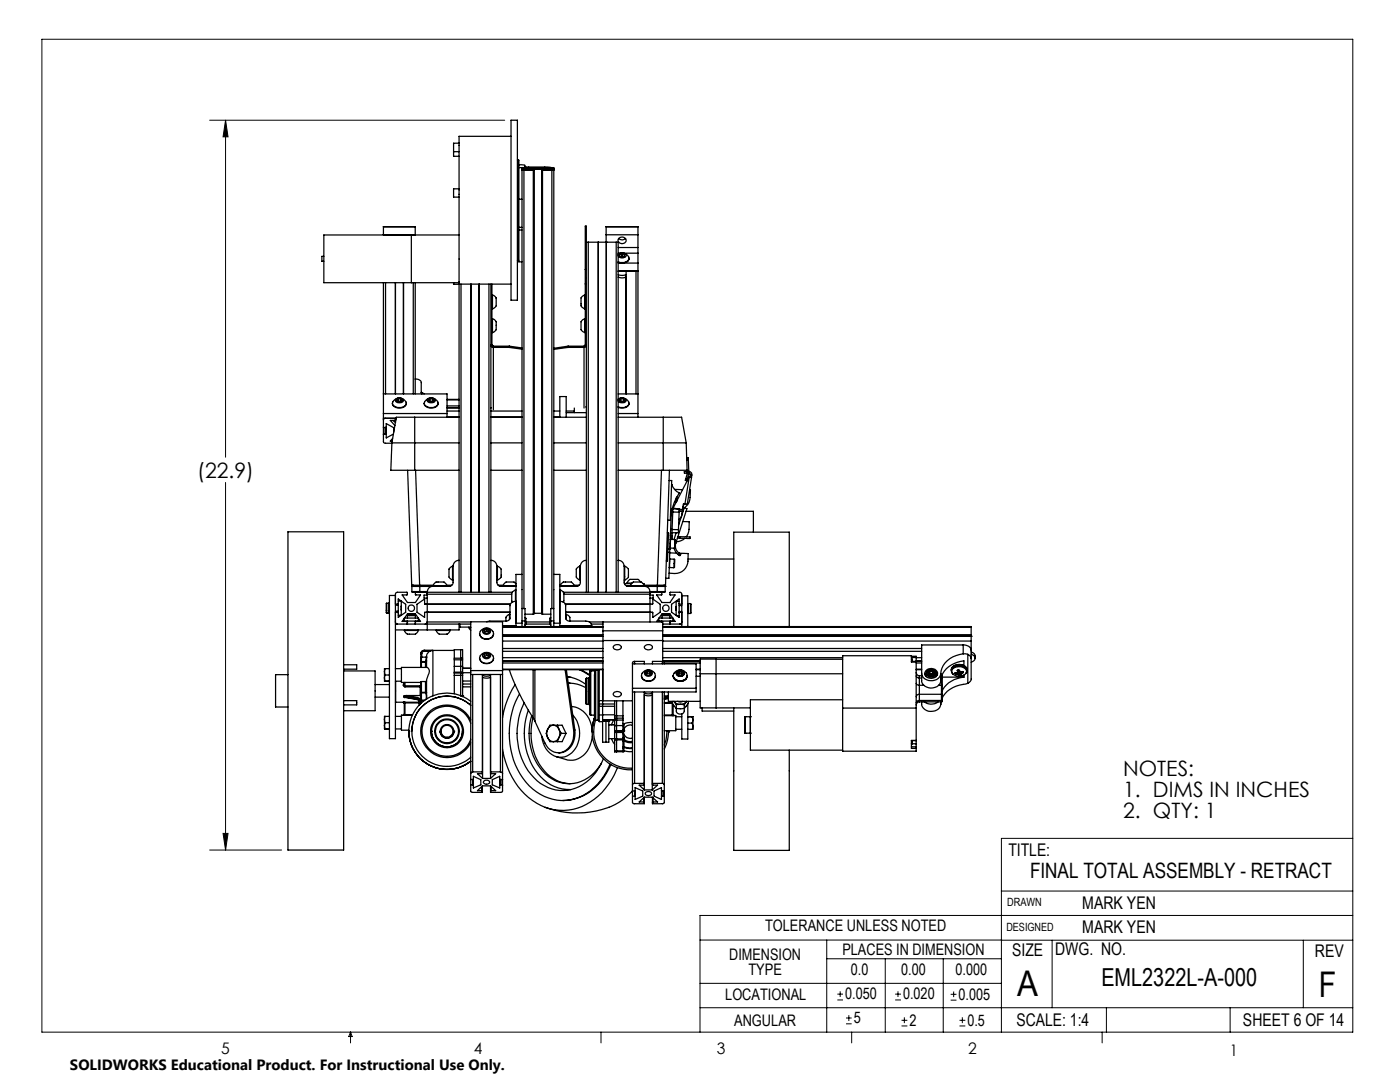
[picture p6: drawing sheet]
<svg xmlns="http://www.w3.org/2000/svg" width="279mm" height="216mm" viewBox="0 0 279 216" stroke-linecap="round" stroke-linejoin="round" font-family="sans-serif">
<g fill="none" stroke="#000" stroke-width=".2">
<path d="M8.4 7.8h261.6v198.2h-261.6zM41.8 24h58.9M45 24l.5 3.3h-1zM45 24v67.2M45 96.3v73.3M41.8 169.6h14.4M44.5 166.3h1l-.5 3.3zM199.8 177.8h70.2M270 167.3h-70.2v38.7M139.7 187.6h60.2M139.7 196.2h60.1M165 187.6v18.4"/>
<path d="M165 191.3h34.8M167.1 199.5h1.1M167.1 198.4h1.1M167.7 197.8v1.1M176.7 191.3v14.7M178.6 199.5h1.2M178.6 198.4h1.2M179.2 197.8v1.1M188.2 191.3v14.7M189.7 199.6h1.2M189.7 198.4h1.2M190.3 197.8v1.2"/>
<path d="M199.8 187.6h70.2M210 187.6v13.5M260.1 187.6v13.5M270 182.7h-130.3v23.3M70 206v2.1M70 206l.3 .8h-.7zM119.9 206v2.1M139.7 201.1h130.3M168.8 204.3h1.2M168.8 203.1h1.2M169.4 202.6v1.1M170 206v2.1"/>
<path d="M179.9 204.7h1.2M179.9 203.6h1.2M180.5 203v1.2M191.5 204.7h1.2M191.5 203.6h1.2M192.1 203v1.2M220 206v2.1M220.8 201.1v4.9M245.5 201.1v4.9"/>
</g>
<path d="M44.5 166.3h1l-.5 3.3zM45 24l.5 3.3h-1z" fill="#000"/>
<g fill="none" stroke="#000" stroke-width=".25">
<path d="M90.5 30.3v.9h1.1M90.5 30.3h1.1M91.6 28.6v27.8M91.6 37.7h-1.1v1.6h1.1M91.6 28.6h-1.1v1.7M102 24h1.3v35.9h-1.3zM102 27.2h-10.4v1.4M103.3 31.9l.2 .1M103.5 32v.9M103.5 32v20M103.5 39.8v12.4h.7M103.5 33.4h7v91.6"/>
<path d="M103.5 32.9h.5a.58 .58 0 0 1 .8 .4l5.1 .1M103.5 32.9v6.9M103.5 39.8h.7M104.2 33.9l.4 .1M104.2 33.8h.4M104.2 33.6h.4M104.6 33.4h-.4v91.6M104.6 34h1.8M104.6 34v87.4M104.6 33.8h.1M104.6 33.6h.1M104.6 33.6v.2"/>
<path d="M104.7 33.5l1.5 .1v.2l-1.5 .1zM106.4 34h.1M106.4 33.5h.1M106.4 33.5v.1M106.4 34v88.6M106.4 33.5h-.9l1 .1M106.5 33.8v88.8h-.1M106.5 33.8l-1 .1h1M106.5 33.4v.2M106.5 33.8h1.6M106.7 33.7h1.3zM106.8 33.6l.6-.1 .5 .1"/>
<path d="M106.9 33.6l.5-.1 .4 .1M108.1 33.8l1.1 .1h-1v88.7h.1M108.1 33.8v88.6M108.2 34h.1M108.2 33.5h.1M108.2 33.4v.2M108.3 33.5v.1M108.3 34v88.6M108.3 34h1.8M108.3 33.5h.9l-2.7 .1M108.5 33.6l1.5-.1v.4l-1.5-.1zM109.9 33.4h.1"/>
<path d="M110 33.6h.1M110.1 33.8h-.1M110.1 33.8h.4M110.1 33.6h.4M110.1 33.6v.2M110.1 34v87.4M110.5 33.9l-.4 .1M64.6 51.2h-.4v.9h.4M76.5 56.4v31.8l.3 .2h1.4M76.5 45.3v1.5M76.5 45.3h6.4M76.5 46.8v.1"/>
<path d="M76.5 46.8h6.4M76.9 56.4v22.2M78.9 56.4v22.2M80.5 56.4v22.2M82.1 46.9v9.5M82.5 56.4v22.2M82.9 45.3v1.5M82.9 46.8v.1M82.9 56.4v22.2M90.5 56.4v.3h1.1M91.6 56.4v.3M91.6 46.9h-27v9.5h27"/>
<path d="M91.6 56.7h10.4M91.6 56.7v61.5M92 56.7v61.5M94 56.7v61.5M95.6 56.7v61.5M97.6 56.7v61.5M98 56.7v61.5M98.2 58.8h.1M98.2 56.7v12.1M98.3 58.8l.3 .2a.95 .95 0 0 1 .4 1.2 1.07 1.07 0 0 1-.7 1.4M98.3 58.8v2.8M103.3 52h.2"/>
<path d="M103.5 52h.1M103.5 45.4h.7M103.5 45.9h.7M116.7 58.8l-.3 .2a.86 .86 0 0 0-.4 1.1 1.03 1.03 0 0 0 .3 1.3l.4 .2M116.7 58.8v2.8M116.7 58.8h.1M116.8 56.7h.2M116.8 53.8h.2M117 48.3h.4M117.4 48.3h5.6M117.4 48.3v69.9M119.4 48.3v69.9"/>
<path d="M121 45.3v1.5M121 45.3h6.3M121 46.8v71.4M121 46.8h6.3M121 48.3h.1M123 48.3h.4v69.9M123 48.3v69.9M123.4 50.7a1.31 1.31 0 0 1 1.4-.1 1.31 1.31 0 0 1 .7 1.2 1.67 1.67 0 0 1-2.1 .4M123.4 54.8l.7 .2 .9-.2M123.4 50.9a.89 .89 0 0 1 .8-.4 .89 .89 0 0 1 .8 .5 .96 .96 0 0 1-1.6 0M123.4 54.1h3.9M123.4 52.5h3.9"/>
<path d="M123.4 50.5h.5M123.4 49.4h3.9M123.5 47.6l.7 .3 .6-.3M123.5 47.5a.74 .74 0 0 1 1.1-.1 .74 .74 0 0 1 .1 1.1 .74 .74 0 0 1-1 0 .74 .74 0 0 1-.2-1zM123.6 50.8l.5-.2 .5 .2v.4l-.5 .1-.5-.1zM124.1 51l.4 .2M124.1 51l-.3 .2M124.1 50.6v.4M124.5 50.5h2.8M125 55.3l-.9 .2-.7-.2M125 54.1v24.5M125.6 51.5a1.51 1.51 0 0 1-2.2 .8"/>
<path d="M126.9 54.1v24.5M127.3 52.5v1.6M127.3 45.3v1.5M127.3 49.4v1.1M127.3 46.8v2.6M127.3 50.5v2M127.3 54.1v29.2M76.5 78.6h12.7v4.7M78.6 79.9a1.37 1.37 0 0 1 1.5-.5 1.37 1.37 0 0 1 .9 1.3 1.73 1.73 0 0 1-2.6 0v-.4zM79.1 79.6l.7-.2a.57 .57 0 0 1 .7 .7 .99 .99 0 0 1-1.6-.2zM79.4 79.6l-.3 .3 .3 .3h.6l.3-.3-.3-.3M79.4 79.6h.6"/>
<path d="M79.4 79.6v.4M80 79.6v.4M82.9 75.6a1.04 1.04 0 0 1 1.2 .7v2M84.1 78.3l.1 .3M84.1 78.3h.1M84.2 78.3l.5 .3M84.2 78.3v.3M84.9 79.9a1.36 1.36 0 0 1 1.5-.5 1.36 1.36 0 0 1 1 1.3 1.73 1.73 0 0 1-2.7 0v-.4zM85.4 79.6l.8-.2a.57 .57 0 0 1 .6 .7 .99 .99 0 0 1-1.5-.2zM85.8 79.6h.6M85.8 79.6l-.3 .3 .3 .3h.6l.2-.3-.2-.3M85.8 79.6v.4"/>
<path d="M86.4 79.6v.4M89.2 79.7h2.4M89.2 79.8h2.4M98.2 68.8h-.2v.3l.5 .2h3.1M98.2 68.8l.3 .3M98.2 66.4h.1M98.2 63.6h.1M98.2 61.6h.1M98.3 63.6l.3 .1a1.02 1.02 0 0 1 .4 1.2 1.07 1.07 0 0 1-.7 1.5M98.3 63.6v2.8M98.5 69.1v12.6M98.5 69.1h3.1"/>
<path d="M101.6 69.1v.2M101.6 69.3l2.6 .4M101.6 69.1l2.6 .3M113.4 69.1h3.2M113.4 69.3l-2.9 .4M113.4 69.1v.2M113.4 69.1l-2.9 .4M116.6 69.1v12.3M116.7 63.6l-.2 .1a1.01 1.01 0 0 0-.5 1.4 1 1 0 0 0 .7 1.3M116.7 63.6v2.8M116.7 66.4h.1M116.7 63.6h.1"/>
<path d="M116.7 61.6h.1M116.8 68.8h.2l-.1 .3-.3 .2h-3.2M116.8 68.8l-.2 .3M116.8 68.8v-23.7h.2v73.1M123.4 79.6a1.36 1.36 0 0 1 2.1 1.1 1.67 1.67 0 0 1-2.1 .5M123.4 79.8a.91 .91 0 0 1 1.6 .1 .94 .94 0 0 1-1.6 .1M123.4 78.6h3.9M123.9 79.6h.6M123.9 79.6l-.3 .3 .3 .3h.6l.2-.3-.2-.3M123.9 79.6v.4M124.5 79.6v.4M76.5 85.2l.1 .1"/>
<path d="M76.5 83.5h2.6M76.5 82.5h12.7M76.6 86.6l-.1 .1M76.6 86.6h.4M76.6 85.3h.4M76.6 85.3v1.3M76.9 83.5h-.2l-.2 .2M77 86.6l.1 .1M77 85.3v1.3M77.1 85.2l-.1 .1M78.2 88.4l-.2 5.4h4.8M78.2 88.4h13.4"/>
<path d="M78.3 80.5a1.5 1.5 0 0 0 2.4 .7l.3-.4 .1-.3M78.4 87.5l-.5 .5h.4M78.4 83.9l.5 .4M78.6 86.3v-1l-1.5-.8v2.9l1.4-.8M78.9 83.5l-.1 .4h-.9l.9 1M78.9 83.7l.1 .1M79.4 80l-.1 .1M79.4 80h.6M80 80l.1 .1M81.4 93.8l.8 23.2M82.8 83.3h-3.7l-.9 5.1M82.8 83.3v10.5"/>
<path d="M82.8 93.8h8.8M82.8 83.3h8.8M82.9 93.8l.8 23M84.7 80.5a1.5 1.5 0 0 0 2.3 .7l.4-.4 .1-.3M85.8 80h.6M85.8 80l-.1 .1M86.4 80v.1M89.2 81.4h2.4M89.2 82h2.4M89.2 81h2.4M89.2 83.2h2.4M98 81.4h.1"/>
<path d="M98 82h6.2M98 93.8h6.2M98 88.4h6.2M98 83.3h6.2M98 83.2h6.2M110.5 82h1.2M110.5 93.8h6.5M110.5 88.4h6.5M110.5 83.3h6.5M110.5 83.2h1.2M111.7 83.3v-4.2h1.3v4.2M113 82.3h4"/>
<path d="M113 82h1.6M114.6 81.4v.9M116.9 81.2h.1M117 81.2h.1M123.4 88.4h13.5M123.4 93.8h9M123.4 83.3h9M123.4 82.5h3.9M123.9 80h.6M123.9 80l-.1 .1M124.5 80v.1M125.6 80.5a1.45 1.45 0 0 1-2.2 .7"/>
<path d="M132 93.8l-.8 23M132.4 93.8h4.7M132.4 83.3h3.6l.9 5.1M132.4 83.3v10.5M133.5 95.9h.6l-.3 7.9h-.6M133.6 93.8l-.8 23.2M134 96.7a3.1 3.1 0 0 0 1.6 1.7 11.4 11.4 0 0 0-1.8 4.6M134 96.7l.1 .2M134.6 97.6l1.6 .1M135 99.3l-.1 .9M135.1 99.2l-.2 1M136.9 95.5l-.1 .3 .3 .2 .1-.4"/>
<path d="M136.9 95.5l.3 .1M136.9 88.4l.2 5.4M137.1 91.4h.3v.3M137.1 93.8l.1 .7M137.2 94.5h.1M137.2 94.1h-.6v.3h.6M137.2 94.5l-.3 1M137.4 91.7l.1 2.9-.3 1M137.4 91.7l-.3 .1M137.4 94.1a.67 .67 0 0 1 .7 .7l-.1 .5M137.5 94.4l.3 .2-.1 .6M137.5 95.2l.5 .1"/>
<path d="M137.5 95.2l-2.5 4.8M137.5 95.2l-.8 5.3M137.6 97.8h.2a3.8 3.8 0 0 1-.9 3.2l-.3 .4M138 95.3l-.8 5.3-.5-.1M57.5 106.1h11.1v63.5h-11.1zM79.5 119.9h.5M80.1 119.9v2.9h-.6M82.2 118h1.6M82.2 118l.1 .2h.7M82.2 117h1.6M82.2 117h.1M82.2 117v1"/>
<path d="M82.3 116.9h1.5M82.3 116.9l-.1 .1M82.4 116.8h1.3M82.4 116.8l-.2 .2M82.4 116.8l-.1 .1M83 118.2h-.1v.5h1l-1 1.5h-1.6l-1-1.5h.9v-.5h-2l-.3 .3v28.9h-1.2v-28.6h1.2M83 118.2h8.6M83.7 116.8v.1M83.7 116.8h2.8M83.8 118v.2M83.8 116.9v.1M83.8 117v1"/>
<path d="M83.8 116.9h2.6M83.8 117h2.3M83.8 118h1.5M84.9 118.2l.3 .1 .1 .3M85.3 118.7h-.7v.6h.7M85.3 118.6v5.5M85.3 118.6h16.8M86.4 116.9l.2-.3a.92 .92 0 0 1 1.1-.5 1.12 1.12 0 0 1 1.3 .4l.2 .4M86.4 116.9h2.8M86.4 117a1.37 1.37 0 0 0-1.1 1.6M86.4 116.9v.1M89.1 116.8h1.1"/>
<path d="M89.2 116.9v.1M89.2 116.9h.8M90.3 113l-.3 .1a.91 .91 0 0 0-.4 1.1 1.03 1.03 0 0 0 .3 1.3l.4 .2M90.3 113v2.7M90.3 113h.1M90.3 115.7h.1M90.4 113v3.2a.78 .78 0 0 1-.8 .8h-3.2M91.6 111.8a1.14 1.14 0 0 0-1.2 1.2M91.6 111.8h.1M91.6 118.2h.4M92 118.2h5.6M97.6 118.2h.4"/>
<path d="M98 118.2h4.2M98 111.8h.1M98 111.8a1.14 1.14 0 0 1 1.2 1.2M99.2 113v3.2a.78 .78 0 0 0 .7 .8h3.1M99.2 113h.1M99.2 115.7h.1M99.3 113l.3 .1a.86 .86 0 0 1 .4 1.1 1.03 1.03 0 0 1-.3 1.3l-.4 .2M99.3 113v2.7M99.4 116.8h1M99.6 116.9h.8M100.4 116.9h2.6M100.4 116.9v.1"/>
<path d="M102.9 117.7l-.3 .2a.88 .88 0 0 0-.5 1.1 .95 .95 0 0 0 .2 1.1M102.9 117.7v2.3M102.9 117.7h.1M103 116.5a.88 .88 0 0 0-1.1-.4 1.12 1.12 0 0 0-1.3 .4l-.2 .4M103 120a1.1 1.1 0 0 0-1.2 .9v2.4a.68 .68 0 0 1-.8 .6M104.2 114.6h-1.2v10.4M110.5 114.6h1.2v10.4M111.7 120a1.04 1.04 0 0 1 1.2 .9v2.4a.75 .75 0 0 0 .8 .6h3.2a1.05 1.05 0 0 1 1.2 .9M111.7 117.7h.1M111.7 116.9h.1M111.7 116.8h.2M111.8 116.9l.2-.3a.92 .92 0 0 1 1.1-.5 1.12 1.12 0 0 1 1.3 .4l.2 .4"/>
<path d="M111.8 117.7l.3 .2a.93 .93 0 0 1 .4 1.1 .95 .95 0 0 1-.1 1.1M111.8 116.9h2.8M111.8 117.7v2.3M111.8 116.9v.1M112.4 118.2h4.6M112.5 118.6h17.2M114.5 116.8h1.1M114.6 116.9v.1M114.6 116.9h.8M115.7 113l-.3 .1a.91 .91 0 0 0-.4 1.1 1.03 1.03 0 0 0 .3 1.3l.4 .2M115.7 113v2.7M115.7 113h.1"/>
<path d="M115.7 115.7h.1M115.8 113v3.2a.78 .78 0 0 1-.8 .8h-3.3M117 111.8a1.14 1.14 0 0 0-1.2 1.2M117 111.8h.1M117 118.2h.4M117.4 118.2h5.6M123 118.2h.4M123.4 118.2h8.6M123.4 111.8h.1M123.4 111.8a1.14 1.14 0 0 1 1.2 1.2M124.6 113v3.2a.78 .78 0 0 0 .7 .8h3.3M124.6 113h.1"/>
<path d="M124.6 115.7h.1M124.6 116.5h1.4M124.7 113l.3 .1a.86 .86 0 0 1 .4 1.1 1.03 1.03 0 0 1-.3 1.3l-.4 .2M124.7 113v2.7M125 116.9h.8M125.1 116.3h1M125.1 116.3v.2M125.8 116.9l.1-.3a.92 .92 0 0 1 1.1-.5 1.12 1.12 0 0 1 1.3 .4l.3 .4M125.8 116.9h2.8M125.8 116.9v.1M127.8 116.1l-.1-.1a.84 .84 0 0 0-1-.4 1.12 1.12 0 0 0-1.3 .3l-.3 .4M128.3 116.5h.2v.2l2.7 .1"/>
<path d="M128.6 116.9v.1M128.6 116.9h2.6M128.6 117a1.38 1.38 0 0 1 1.1 1.6M128.9 117h2.3M129.7 118.7h.7v.6h-.7M129.7 118.6v5.5M129.7 118h1.5M130.1 118.2l-.3 .1-.1 .3M131.2 118h1.6M131.2 118v.2M131.2 117h1.6M131.2 116.9v.1"/>
<path d="M131.2 116.9h1.4M131.2 117v1M131.2 116.8h1.3M131.2 116.8v.1M132 118.2h.1l-.1 .5h-.9l1 1.5h1.6l1-1.5h-1v-.5l2.3 .1 .1 .2v6.5M132.5 116.8l.3 .2M132.5 116.8l.1 .1M132.6 116.9l.2 .1M132.8 118l-.2 .2h-.6M132.8 117h.1M132.8 117v1M133.2 106.3l.2 .1-.2 5.5h-.2"/>
<path d="M133.3 110.2h.4M133.3 109.6h.4M133.6 113.2h.1M133.6 113.2l.9 .1M133.7 111.5l-.1 1.7M133.7 111.5l.8 .1M133.7 111.5l-.1 .1M133.7 110.2l-.2 5.2h-.6M133.7 110.3l1.3 .1M133.7 109.6v.6M133.7 109.3v.1M133.7 109.4h.9"/>
<path d="M133.8 107h.3M133.8 107.3l.3 .1M133.8 106.9h.1M133.8 107.6l-.1 1.8M133.8 105.6l.3 .1M133.8 107.6l-.1 .1M133.8 107.6l.9 .1M133.8 106.4v.5M133.8 106.9h.3M133.9 102.5l-.2 7.1M134 102.1l.3 .1M134.1 105.7v.6"/>
<path d="M134.1 106.3l-.3 .3M134.1 105.7h1.3M134.2 101.5h.1M134.2 106.3l-.1 1.3M134.3 101.5v.7M134.3 102.2l-.2 3.5M134.3 102.2h1.2M134.3 101.5l1.2 .1M134.3 101.4v.1M134.3 101.4l1.1 .2M134.5 109.4l.4 .8 .5 .5M134.5 111.6v1.7"/>
<path d="M134.5 111.6l.2 .1-.1 1.5-.1 .1M134.6 100.2h.3M134.7 107.7l.1 .1v1.2l-.2 .4M134.7 107.7l-.1 1.7M134.8 108.4h.1M134.9 108.4a1.72 1.72 0 0 0 .6 2M134.9 106.3l-.4 1.4M135 100.2l-.7 1.2M135.2 107.4h.4M135.3 107.1h.3M135.4 105.7v.6h-1.3M135.5 110.4l.4 .2-.2 .3-.3-.2"/>
<path d="M135.5 101.6v.6M135.5 110.4l1.8 .1a3.2 3.2 0 0 1-1.7 3.8l-.9 .1h-1.2M135.5 102l.6 .1M135.5 110.4l-.1 .3M135.5 102.2l-.1 3.5M135.5 101.6l.7 .1M135.6 107.1h2.1v.4l-2.1-.1M135.6 107.1v.3M136.1 118.9h1.2v6.1M136.1 102.1h.1M136.1 102.1l-.2 1.1-.4 .4M136.2 101.7l-.1 .4"/>
<path d="M136.3 104.1h1.2a3.8 3.8 0 0 1-.6 3M136.4 100.6l-.1 .6 .3 .1M136.6 101.3l.5 .2-2.2 6.9M136.6 101.3l-1.2 3.5M136.7 107.4a2.66 2.66 0 0 1-1.7 .7M136.7 100.5h-.3l-.2 1.2M136.9 102h13.5v4.2M137.3 111.5h9.1M57.5 134.6h-2.5v6.5h2.5M68.6 139.8h2.6v.9h-2.6M68.6 132.6h2.6v.9h-2.6M68.6 133.9h6.3v7.9h-6.3"/>
<path d="M74.9 139.1h2.8M74.9 136.6h2.8M76.7 134.1v1.2M76.7 135.3l.1 .6h-.1M76.7 135.3v.6M76.7 135.9h1M76.7 134.1l.1 .6M76.8 133.4l-.1 .7M76.8 134.7l-.1 .6M76.8 134.7h.9M77.2 120.4v1.9M77.2 120.4h-.1v1.8l.1 .1"/>
<path d="M77.2 120.4h.4M77.2 122.3h.4M77.6 120.4v1.9M77.6 120.4h.1M77.7 133.4h-1v.7M77.7 122.2l-.1 .1M78.9 124.1l.1 .3 .3 .1M78.9 122.2l.6 .1M78.9 120.8h.6M78.9 122h.6M78.9 133.4h1.2M78.9 124.5h15"/>
<path d="M79.5 120.4v1.9M79.5 120.4l-.6 .1M79.5 120.4v-.9l1.5 1.1v1.6l-1.5 1v-.9M80.1 120.9v.8M80.1 135.9h-1.1v4.2h1.5M80.5 136.8l.3 .3M80.7 136.7l.1 .1M80.7 138.9v-.1v.4v-.1M80.7 139.1l2.6 .5M80.7 136.4l-.2 .1v.3M80.7 136.7l-.2 .1M80.7 123.4v.5h2.8v-.5"/>
<path d="M80.7 136.2v.5M80.7 138.9l2.5 .5M80.7 139.1l2.5 .4M80.7 125.8l.2 .3a.92 .92 0 0 0 1.1 .4 1.12 1.12 0 0 0 1.3-.3l.2-.4M80.7 123.3h2.8M80.7 125.8h2.8M80.7 125.7v.1M80.8 136.8v.3M80.8 136.8h3.2M80.8 137.1h3.1M80.8 136.2v.6M81.1 138.8l-.4 .1"/>
<path d="M81.1 138.8h2.9M81.1 138.8l2.2 .4M81.3 122.8h1.6M81.3 122.8l.2-.3h1.2l.2 .3M81.3 122.8v.5M81.3 123.9v.6M82.9 124.1l1-.1-1-1.5h-1.6l-1 1.5h.9l.1 .5M82.9 122.8v.5M82.9 123.9v.6M83.2 139.5l.3 .1 .1 .2-.3-.2M83.2 139.4l.3 .1 .1 .2M83.2 139.5l.1 .1"/>
<path d="M83.2 139.4v.1M83.3 139.2l.4 .1 .1 .3M83.3 139.2l-.1 .2M83.5 125.7v.1M83.6 139.7v1M83.8 139.6l-.2 .1M83.8 139.6v.9M83.9 137.1v1.7M83.9 136.8v.3M84 136.2h-3.9v-3h5.1a1.06 1.06 0 0 1 .2 1.6l-.3 .9v2.6M84 138.3v1.3M84 139.6l.1 .1"/>
<path d="M84 138.1h.1M84 138.1v.2M84 139.8h.1M84 139.6v.2M84 139.8v.6M84 132.2v1M84 132h.1M84 132v.2M84 131.2v.8M84 130.4h.2M84 130.4v.8M84 137l-.1 .1"/>
<path d="M84.1 131.1l-.1 .1M84.1 138.3v1.4M84.1 138.3h-.1M84.1 136h-.1v2.1M84.1 138.1v.2M84.1 136v2.1M84.1 139.7v.1M84.1 132.1l-.1 .1M84.1 132v.1M84.1 139.8v.5M84.1 132.1v1.1M84.1 131.1v.9"/>
<path d="M84.1 131.1h1M84.1 132.1h.8M84.1 138.3h.8M84.1 136h.8M84.1 138.1h.8M84.1 132h.8M84.2 130.4v.7M84.6 129.8a.6 .6 0 0 0-.6 .6M84.6 130l-.3 .1-.1 .3M84.6 129.8l-.4 .1-.2 .5M84.6 129.8v.2M84.6 129.8h.1"/>
<path d="M84.6 129.8h6.1M84.6 130h1.2M84.8 139.7l-.7 .1M84.9 138.3h.1M84.9 138.1l.2 .1-.1 .1M84.9 138.1v.2M84.9 136v2.1M84.9 132v.1M84.9 132.1v1.1M85 138.3v.1M85 131.9l.1 .1-.2 .1M85 131.9l-.1 .1"/>
<path d="M85 131.8v.1M85 138.4v1.2M85.1 131.1l-.1 .7M85.1 131.1h.1M85.1 138.3l.1 1.2M85.1 131.8v1.4M85.1 131.2l.1-.1-.1 .7M85.1 138.3l-.1 .1M85.1 135.9l-.2 .1M85.1 131.8h-.1M85.3 124.1h15v33.9l-.3 .1h-2.1v-1.3M85.3 124.1l-.1 .3-.3 .1"/>
<path d="M85.3 124.1v1.6M85.3 122.2h.1M85.3 120.6h16.5M85.8 130l-.6 .5-.1 .6M85.8 130l.6-.2v9.1M87.1 125.8l.1 .3a1.01 1.01 0 0 0 1.2 .4 1.03 1.03 0 0 0 1.4-.7M87.1 125.8h2.7M87.1 125.7v.1M89.8 125.7v.1M90.7 133v1.1M90.7 134.8v3.6M90.7 134.3v.5"/>
<path d="M90.7 131.3v.4M90.7 134.1h1.6M90.7 133h1.6M90.7 131.7h1.6M90.7 131.7v1.3M90.7 134.1v.2M90.7 134.8h1.6M90.7 134.3h1.2M91.6 124.5v1.2h-12.7M91.8 124.5v.6h2.1M91.9 129.6v4.7M91.9 134.3v4.5"/>
<path d="M91.9 134.3h.4M92 138.9h.3M92.3 133v1.1M92.3 134.8v4.1M92.3 138.9h.1M92.3 134.3v.5M92.3 138.9v.1M92.3 131.3v.4M92.3 131.3v-1.7h-1.6v1.7M92.3 131.3h-1.6M92.3 135.9h1.6M92.3 133.3h1.6"/>
<path d="M92.3 131.7v1.3M92.3 134.1v.2M92.3 137.1h1.6M92.3 134.2h1.6M92.3 136.5h1.6M93.6 125.2l.3 .6M93.6 125.2h.3M93.6 125.1v.1M93.9 124.1v33.8l.4 .2h2v-1.3M93.9 139.9a7.6 7.6 0 0 0-10.3 .8 7.6 7.6 0 0 0 0 10.4 7.6 7.6 0 0 0 10.3 .8M93.9 133.8h6.4M93.9 134.6h6.4"/>
<path d="M94.3 134.6v19.4M95.7 126.4a1.42 1.42 0 0 0 1.4 1.2 1.42 1.42 0 0 0 1.4-1.2M95.7 131.3a1.42 1.42 0 0 0 1.4 1.1 1.42 1.42 0 0 0 1.4-1.1M96.1 125.7a1.37 1.37 0 0 1 1.5-.3 1.37 1.37 0 0 1 .9 1.3 1.5 1.5 0 0 1-1.5 .8 1.5 1.5 0 0 1-1.3-1.1zM96.1 130.6a1.37 1.37 0 0 1 1.5-.3 1.37 1.37 0 0 1 .9 1.3 1.5 1.5 0 0 1-1.5 .8 1.5 1.5 0 0 1-1.3-1.1zM96.3 134.7l.8 .2 .8-.1M96.3 134.6v20.7M96.3 135.1l.8 .2 .8-.2M96.4 125.7a.84 .84 0 0 1 .9-.3 .84 .84 0 0 1 .6 .7 .84 .84 0 0 1-.9 .5 .84 .84 0 0 1-.7-.7zM96.4 130.5a.84 .84 0 0 1 .9-.2 .84 .84 0 0 1 .6 .7 .84 .84 0 0 1-.9 .4 .84 .84 0 0 1-.7-.7zM96.6 125.8l.5-.2 .5 .2v.4l-.5 .2-.5-.2zM96.6 130.6l.5-.2 .5 .2v.5l-.5 .2-.5-.2z"/>
<path d="M97.1 125.9l-.5 .2M97.1 125.9l.5 .2M97.1 125.6v.3M97.1 130.4v.4M97.1 130.8l-.5 .2M97.1 130.8l.5 .2M97.9 134.6v20.7M99.9 134.6v19.4M100.3 127h20M100.3 131.9h20M100.3 125h20M100.3 133.6h20"/>
<path d="M100.3 133.5h20M100.3 131.2h20M100.3 127.9h20M100.3 126.6h20M100.3 132.3h20M100.3 130h20M100.3 124.8h2.7M100.3 129.4h20M100.3 125.2h20M101 123.9h-3.2l-.7 .2M101.6 133.6a47 47 0 0 0 4.8 9.7M101.7 122.6l-.3 .1a.98 .98 0 0 0-.4 1.2"/>
<path d="M101.7 122.6v1M101.7 122.6h.1M101.9 120.5h-17.1l-.1-1-1.5 1.1v1.6l1.5 1 .1-1h17M102.8 136.6a17.6 17.6 0 0 0-2.5 6.6M103 124.4h1.2M103.7 138.5a15.9 15.9 0 0 0 1.9 18.3 9.1 9.1 0 0 0 14.3-1.1l1.1-1.7 .7-1.5M104.2 121.4h.6v2.5M104.2 123.9h.6M104.8 123.3l.2 .1M104.8 122.6h1.6M104.8 123.9v1.1M105 123.4v1.2l-.2 .1"/>
<path d="M105 123.4h.1M105 124.1h4.7M105 124.5h4.7M106.4 133.6v9.7M106.5 122.4h.1M106.5 122.4h1.7M106.8 133.6v10.3M108.3 122.6h1.6M109.9 123.3l-.2 .1v1.2l.2 .1M109.9 123.9h.6M109.9 123.9v1.1M110.5 121.4h-.6v2.5"/>
<path d="M110.5 124.4h1.2M111.7 124.8h6.4M112.8 133.6l1.7 12.1M112.8 120.5h17.4l.1-1 1.5 1.1v1.6l-1.5 1-.1-1h-17.3M112.8 120.6h16.9M112.9 122.6h.1M113 122.6l.2 .1a.95 .95 0 0 1 .5 1.2M113 122.6v1M113 133.6l1.7 12.1M113.2 135h.1a8.3 8.3 0 0 1 3.6 1.5M113.2 135.1h.7M113.8 136.3h-.4h.4a6.5 6.5 0 0 1 3.1 .9"/>
<path d="M115.6 133.6l2.1 1.2M115.8 133.6l1.9 1.1M117.1 135.3l-.2 .2v4.9l.2 .1M117.1 135.3v5.2M117.1 135.3h.3M117.4 135.3v5.2M117.6 124.1h14.7v7.9M117.7 134.1v8.5l.2 .1M117.7 135.1l-.3 .2M117.7 133.6v.5M117.9 133.9l-.2 .2M117.9 133.9v8.8"/>
<path d="M117.9 133.6v.3M117.9 133.9h.8M118 124.5h2.3M118.1 124.8v.2M118.7 133.9l-.1 9.6 .3 .2M118.7 133.8v.1M118.7 133.6v.2M118.9 133.7l-.2 .1M118.9 133.7v10M118.9 133.6v.1M118.9 133.7h.4M119.3 133.7v10"/>
<path d="M119.3 133.6v.1M119.6 133.6l-.3 .1M119.6 133.6v6.2M119.6 139.8v.7M119.6 139.8h.7M120.3 139.8v4.2M120.3 133.6v6.2M120.3 139.8h.1M120.3 127.8h12M120.3 124.1v15.7h5.9M120.3 125.9h12M122.6 128.8a.79 .79 0 0 1 .9-.2 .79 .79 0 0 1 .5 .7 .9 .9 0 0 1-.9 .4 .9 .9 0 0 1-.7-.7z"/>
<path d="M122.6 138.1a.81 .81 0 0 1 .9-.1 .81 .81 0 0 1 .5 .7 .91 .91 0 0 1-1.6-.3zM122.7 139.8v3M123 139.8v3.9M124.3 139.8v3M126.2 132.5h12.7v5.6h-12.7M126.2 137.3h12.7M126.6 132l-.4 .2 .1 28 .2 .2h2.1v-1.3M126.6 132h2v.5M126.6 132v.5M126.6 138.1v18.2M128 134.8a1.42 1.42 0 0 0 1.4 1.2 1.42 1.42 0 0 0 1.4-1.2M128.4 134.1a1.36 1.36 0 0 1 1.5-.3 1.36 1.36 0 0 1 .8 1.3 1.48 1.48 0 0 1-1.4 .8 1.48 1.48 0 0 1-1.3-1.1z"/>
<path d="M128.6 138.3l.8 .2 .8-.2M128.6 138.6l.8 .3 .8-.3M128.6 138.1v19.5M128.7 128.9a.9 .9 0 0 1 1.5 .3 .86 .86 0 0 1-.8 .5 .86 .86 0 0 1-.8-.7zM128.8 133.9a.73 .73 0 0 1 1-.1 .73 .73 0 0 1 .2 .9 .79 .79 0 0 1-.9 .2 .79 .79 0 0 1-.4-.8zM129.1 134.3h.6M129.1 134l-.3 .3 .3 .4h.6l.3-.4-.3-.3M129.1 134h.6M129.1 134.3l-.1 .2M129.1 134v.3M129.7 134.3l.2 .2M129.7 134v.3"/>
<path d="M129.7 122.2h.1M130.2 138.7v18.9M130.2 138.1v18.5l1 .1-1 .9M131.5 123.4v.5h2.8v-.5M131.5 123.3h2.8M132.1 124.1l-1-.1 1-1.5h1.6l1 1.5-1 .1M132.1 124.1h.1M132.1 122.8h1.6M132.1 122.8l.2-.3h1.2l.2 .3M132.1 122.8v.5M132.1 123.9v.2M132.2 132l.3 .1 .1 .4"/>
<path d="M132.2 132h-2v.5M132.2 132v.5M132.2 138.1v18.2M132.3 125h61.5v.2M132.3 127h61.5M132.3 131.9h7.4M132.3 131.2h35.9M132.3 127.9h61.5M132.3 126.6h61.5M132.3 130h51.6M132.3 124.5h3.8M132.3 129.4h51.6"/>
<path d="M132.3 125.2h61.5M132.6 138.1v22.1l-.3 .2h-2.1v-1.3M132.6 132.3h7.1M132.6 138.9h.8M133.4 138.1v1.8h6.3M133.4 139.4l-.8 .1M133.4 139l-.8 .1M133.4 139.2l-.8 .1M133.4 139.3l-.8 .2M133.7 122.8v.5M133.7 123.9v.6M134.2 139.9v2.8"/>
<path d="M134.4 134.9a1.45 1.45 0 0 0 1.4 1.1 1.45 1.45 0 0 0 1.4-1.1M134.4 134.9v-.1a1.45 1.45 0 0 0 1.4 1.1 1.45 1.45 0 0 0 1.4-1.1v.1M134.5 139.9v.1M134.8 134.1a1.35 1.35 0 0 1 1.5-.3 1.35 1.35 0 0 1 .8 1.3 1.48 1.48 0 0 1-1.5 .7 1.48 1.48 0 0 1-1.2-1zM134.9 121v.8M135 122.8h.5M135.1 134.1a.76 .76 0 0 1 .9-.3 .76 .76 0 0 1 .5 .9 .82 .82 0 0 1-.9 .3 .82 .82 0 0 1-.6-.8zM135.1 133.9a.73 .73 0 0 1 1-.1 .73 .73 0 0 1 .3 .9 .79 .79 0 0 1-.9 .2 .79 .79 0 0 1-.5-.8zM135.2 134.3l.3 .4M135.2 139.9l.5 .2 .6-.2M135.5 134.7h.5M135.5 134h.5"/>
<path d="M135.5 134l-.3 .3M135.5 134.3h.5M135.5 134v.3M135.5 134.3l-.2 .2M135.5 120.4v1.9M135.5 120h-.6v2.8M135.5 120.4l.6 .1M135.5 122h.6M135.5 120.8h.6M135.5 120.4v-.9l-1.5 1.1v1.6l1.5 1v-.9M136 134l.3 .3M136 134v.3"/>
<path d="M136 134.3l.2 .2M136.1 124.1l-.1 .3-.3 .1M136.1 122.2l-.6 .1M136.3 134.3l-.3 .4M137 139.9l-.1 .1M137.3 122.3l.1 .1M137.4 139.9v.4l-.5 .6a1.62 1.62 0 0 1-2.7-.6M137.4 120.4v2M137.4 120.4l-.1 .1M137.4 122.4h.4M137.4 120.4h.4M137.8 120.4l.1 .1-.1 1.9"/>
<path d="M137.8 120.4v2M138.9 134.9h.8M138.9 133.6h.8M138.9 133.5h.8M139.7 134.4v-2.9h3.2v9.8M139.7 134.4v6.9h10.1M139.7 134.4h28.5M142.9 131.6h25.3M146.4 125v-18.8h11.1v18.8M168.2 139.6h-18.4v10.1h18.4M181.9 131.5h.2v.5M181.9 131h.9v1"/>
<path d="M181.9 132h.9M181.9 131.2h2M182.8 134.2a.66 .66 0 0 0 .7 .6M182.8 136.3l.3 .3 .4 .1M182.8 134.9l.2 .2 .5 .2M182.8 132v.1M182.8 131.9h1.1M182.8 133.6h1.1M182.8 133.5h1.1M182.8 132.1h-.9v-1.3h-13.7v10.5M182.8 132.1v9.2M182.8 132.3h1.1"/>
<path d="M183.5 136.7v1.8M183.5 138.5l-.4 .1-.3 .4M183.5 139.8h-.4l-.3 .4M183.5 134.8v.5M183.5 139.8v.3M183.5 134.8h.4M183.5 135.3h.4M183.5 138.5h4.4M183.5 135.3v1.4M183.5 138.5v1.3M183.5 139.8h4.4M183.5 136.7h.9"/>
<path d="M183.9 134.4v1.4a1.97 1.97 0 0 0 1.9 1.5 1.97 1.97 0 0 0 1.9-1.4M184.6 134.7l.3-.3v.6M184.7 133.9a1.33 1.33 0 0 1 1.4-.5 1.33 1.33 0 0 1 1 1.1 1.36 1.36 0 0 1-1.3 .9 1.36 1.36 0 0 1-1.3-1zM185.1 133.9a.95 .95 0 0 1 1.6 .3 .88 .88 0 0 1-.9 .7 .88 .88 0 0 1-.8-.7zM185.1 133.9a1.01 1.01 0 0 1 1-.3 1.01 1.01 0 0 1 .7 .9 1.04 1.04 0 0 1-1 .6 1.04 1.04 0 0 1-.9-.8zM185.3 134.3l.3 .4M185.6 133.9h.5M185.6 133.9l-.3 .4M185.6 134.7h.5M185.6 134.4l-.2 .1M185.6 133.9v.5M185.6 134.4h.5"/>
<path d="M186.1 133.9l.3 .4M186.1 134.4l.1 .1M186.1 133.9v.5M186.4 134.3l-.3 .4M187 134.7l-.2-.3v.6M187.3 136.7h.6M187.7 134.4v1.5M187.8 135.3h.1M187.9 136.7v1.8M187.9 136.7l.1 .1M187.9 135.3l.1 .1M187.9 135v.3"/>
<path d="M187.9 139.8v.3M187.9 135.3v1.4M187.9 138.5v1.3M188 134.8v.6M188 139.7v.3l-.1 .1M188 136.8v1.6M188 138.4l-.1 .1M188 139.7l-.1 .1M188 135.4v1.4M188 138.4v1.3M188 135.1h4.4M189.9 133.8l.3 .7"/>
<path d="M189.9 133.6a1.75 1.75 0 0 1 2.8-.6l.3 .7M189.9 133.8a1.75 1.75 0 0 1 2.8-.6l.3 .7M189.9 133.6a1.71 1.71 0 0 1 1.5-1 1.71 1.71 0 0 1 1.6 1v.2M189.9 133.6v.2M190.1 133.5a1.76 1.76 0 0 1 2.8 .4 1.63 1.63 0 0 1-2.7 .6 .7 .7 0 0 1-.1-1zM190.7 134.5h.3M190.7 134.3v.2M191 134.3h.1M191 134.3h-.4l.1 .2M191 134.5h.1M191 134.2v.3M191.1 134.5h.1"/>
<path d="M191.1 134.2h.1M191.1 134.2l-.1 .1M191.1 134.1v.1M191.1 134.1h.1M191.2 133.7l-.1 .4M191.2 133.8h.1M191.2 134.5h.1M191.2 134.5l.1 .1M191.3 133.8h.1M191.3 133.8l.1 .1M191.3 133.8l-.1 .7M191.3 134.6h.1"/>
<path d="M191.3 134.6l.2 .2M191.4 133.9h.1M191.4 133.9l.1 .1M191.4 133.9l-.1 .7M191.5 134l.3 .1M191.5 134h.1M191.5 134a.22 .22 0 0 0-.1-.3 .22 .22 0 0 0-.3 .1 .22 .22 0 0 0 0 .3M191.5 134v.8M191.7 134.5l.1 .2-.3 .1M191.7 134.5h.1M191.7 134.4v.1M191.7 134.4h.1"/>
<path d="M191.7 134.4v-.3v.4M191.7 134.1v.3M191.8 134.1h.1M191.8 134.1l.4-.1 .1 .2M191.9 134.4h-.2M191.9 134.1v.2M191.9 134.3v.1M192.2 134.1l.1 .1M192.2 128.7h-8.3v5.6a1.99 1.99 0 0 0 3.4 1l.4-.9M192.2 130.5a4.7 4.7 0 0 0-4.5 3.9M192.2 130.5l.9 .1M192.2 128.7a1.35 1.35 0 0 1 1.6 1"/>
<path d="M192.2 128.7v1.8M192.3 134.2l-.4 .1M192.4 135.1a5.4 5.4 0 0 0-4.4 2.8M192.4 132.8v-.9a4.8 4.8 0 0 0-4.7 4M192.4 134.7v.4M193 133.9l-.2 .5M193.1 136.3a7.1 7.1 0 0 0-4.5 2.1l-.6 .9M193.1 130.6l.5 .4 .2 .4M193.1 130.6v5.7M193.7 129.4h.1M193.8 129.7v5.9l-.2 .4-.5 .3M193.8 129.4v.3"/>
<path d="M193.8 127h.1M193.8 130.5a.81 .81 0 0 1 .8 .8 .81 .81 0 0 1-.8 .9M193.8 130.1h.1a.95 .95 0 0 1 .7 1.2M193.8 125.2v4.2M76.7 143.6l.1 .6M76.7 143.6v1.2M76.7 144.8l.1 .7h-.1M76.7 144.8v.7M76.7 145.5h1M76.8 144.2l-.1 .6M76.8 142.9l-.1 .7M76.8 144.2h.9"/>
<path d="M77.7 142.9h-1v.7M78.9 145.5h1.2M78.9 142.9h1.2M80.5 140.1l.2 .2M80.5 140.1h.3M80.5 142.7h.3M80.5 142.7h-.4v3h1.5M80.5 140.1h.1M80.5 142.7h.1M80.7 142.5l-.2 .2M80.7 142.5l.1 .1M80.7 140.3v2.2"/>
<path d="M80.8 140.3h-.1M80.8 140.1v.2M80.8 142.6v.1M80.8 140.1h2.8M80.8 140.3v2.3M80.8 142.7h1.5M80.8 140.3h2.8M80.8 142.6h1.5M81.6 145.9h.1M81.6 145.9a7.6 7.6 0 0 0 4.3 6.9 7.6 7.6 0 0 0 8-.9M82.2 145.9a7 7 0 0 1 4.2-6.4 7 7 0 0 1 7.5 1.2 7 7 0 0 0-9.7 .3 7 7 0 0 0 0 9.8 7 7 0 0 0 9.7 .3M86.1 145.9h.1"/>
<path d="M86.1 145.9a3.1 3.1 0 0 0 3.1 3.1M87.8 145.9h.1M87.8 145.9a1.39 1.39 0 0 0 1.4 1.3M90.6 145.9h.1M90.6 145.9a1.33 1.33 0 0 1-1.4 1.3M90.6 145.9a1.39 1.39 0 0 1-1.4 1.4 1.39 1.39 0 0 1-1.4-1.3M92.3 145.9h.1M92.3 145.9a3.1 3.1 0 0 1-3.1 3.1M93.9 144.3a5 5 0 0 0-7.6-2.4 5 5 0 0 0 0 8.1 5 5 0 0 0 7.6-2.5M93.9 143.7a5.3 5.3 0 0 0-8-1.9 5.3 5.3 0 0 0 0 8.2 5.3 5.3 0 0 0 8-1.8M93.9 156.6h.5M93.9 155.5h.5"/>
<path d="M94.3 154l-.2 .1-.2 .2M94.3 154h2M94.4 156.6l.1 .1M94.4 155.5v1.1M94.5 155.5h-.1M94.5 154.9l1.5 .7v1l-1.5 .6zM96.2 157.8h.1M96.2 157.8h-.9l1-1h1.6l1 1h-.9M96.2 156.9v.9M96.3 154.3l-1 .1 1 .9M96.3 155.3h1.6M96.7 155.8l.4-.1a.48 .48 0 0 1 .6 .5 .63 .63 0 0 1-.7 .3 .63 .63 0 0 1-.5-.6z"/>
<path d="M97.9 154.3l1 .1-1 .9M97.9 154h2M98 157.8h-.1M98 156.9v.9M98.2 155.6l1.5-.7v2.3l-1.5-.6zM99.7 155.5h.1M99.8 156.6l-.1 .1M99.8 156.6h.4M99.8 155.5h.4M99.8 155.5v1.1M99.9 154l.4 .3M100.2 156.6l.1 .1"/>
<path d="M100.2 155.5v1.1M100.3 155.5h-.1M100.3 149.5a14.7 14.7 0 0 0 8.5 11.6 10.7 10.7 0 0 0 12.7-4.6l1.1-1.9 .6-1.4M104.6 140.3a13.4 13.4 0 0 0 1.9 14.9 7.8 7.8 0 0 0 12.4-1.1l1-1.6 .5-1.1M105.4 141.7a12.9 12.9 0 0 0 3.1 13.9 7.6 7.6 0 0 0 5.4 2M106.1 142.8a11.5 11.5 0 0 0 3.4 12.2 6.9 6.9 0 0 0 10.2-2.1l.4-.6M106.4 143.2a11.6 11.6 0 0 0 3.5 11.8 6.8 6.8 0 0 0 3.9 1.4M106.4 143.3l.4 .6M106.8 143.9l2 4.4a2.85 2.85 0 0 0 2.8 1.9 2.85 2.85 0 0 0 2.6-2.2l.3-1.1v-1.2M109.3 147.2a1.31 1.31 0 0 0 1.1 .8M109.3 145.5a2.04 2.04 0 0 0 0 1.7M109.3 147.2l.4 .8h.7"/>
<path d="M109.3 145.5l-.3 .8 .3 .9M110.4 144.7a1.31 1.31 0 0 0-1.1 .8M110.4 144.7a1.21 1.21 0 0 1 1.1 .8M110.4 144.7h.9M110.4 148h.9M110.4 144.7h-.7l-.4 .8M111.3 144.7h.9l.8 1.6M111.3 144.7l.2 .8M111.5 145.5a2.04 2.04 0 0 1 0 1.7M111.5 145.5l.5 .8M111.5 147.2l-.2 .8M111.5 147.2a1.21 1.21 0 0 1-1.1 .8"/>
<path d="M112 146.3l-.5 .9M112 146.3h1M113 146.3l-.8 1.7h-.9M114.1 141a4.8 4.8 0 0 1 4.1 4.5M114.3 142.7a5.4 5.4 0 0 1-1.1 8.1 3.8 3.8 0 0 1-5-3.2l-.1-.7M114.5 145.7h.2M114.7 145.7a3.8 3.8 0 0 1-2.9 4.5h-.4M117.1 140.5h.3M117.4 140.5l.3 .3M117.9 142.7h.7M118.2 146h.1M118.2 146l.1-1.2 .3-1.5a7.6 7.6 0 0 0 7.6 10.3"/>
<path d="M118.2 146.9a5 5 0 0 1-3.8 4.8 6.8 6.8 0 0 1-3.4-.7M118.9 143.7a7.3 7.3 0 0 0 7.3 9.6M118.9 143.7h.4M119.3 143.7l.3 .2M119.6 140.9v1.8M119.6 142.7v1.3h.7M119.6 140.9h3.1M119.6 140.5h3.1M119.6 140.5v.4M120.3 143.6h2.4M120.3 143.9h1.2M120.9 143.9h.1"/>
<path d="M120.9 143.9v4.2M121.5 143.9h.1M121.5 147.4h1.2M121.5 143.9v4.2h-1.2v-4.1M121.5 144.6h1.2M121.9 152.5a11 11 0 0 1-8.8 7.2h-.8M122 147.4l.7 1.1M122.6 143.6l-.6 1M122.7 143.7v1.1M122.7 142.8v.5M122.7 145.8v.1M122.7 145.9v.3"/>
<path d="M122.7 147.4v.2M122.7 149.9v.1h.3v-.1M122.7 149.9h.3M122.7 142.6l-3.1 .1M122.7 142.8h1.6M122.7 144.8h.3M122.7 143.7h.3M122.7 143.3h1.6M122.7 143.3v.4M122.7 144.8v1M122.7 146.2v1.2M122.7 147.6v2.3"/>
<path d="M122.7 145.8h1.6M122.7 145.9h.3M122.7 146.2h1.6M122.7 147.4h1.6M122.7 147.6h1.6M123 143.7v1.1M123 144.8v1.1M123 145.9v4M123 145.8h1.3M123 144.8h1.3M123 143.7h1.3M123 149.8h1.3"/>
<path d="M123 150h1.3M124.3 144.3l.3 .1M124.3 143.7v1.1M124.3 142.8v.5M124.3 145.6h.2M124.3 145.8h.1M124.3 145.8h.2M124.3 145.8v.1M124.3 145.9v.3M124.3 145.9l.1 .1M124.3 146.2h.1M124.3 147.4v.2"/>
<path d="M124.3 149.8v.2M124.3 149.8h.2M124.3 143.3v.4M124.3 144.8v1M124.3 146.2v1.2M124.3 147.6v2.2M124.4 146.2l.2 1M124.4 146v.2M124.4 146a1.35 1.35 0 0 0 1.8 1.3M124.5 145.8h.1M124.5 145.8l-.1 .2M124.5 149.8v.2h-.2"/>
<path d="M124.5 149.8l1.7 .2M124.5 145.6v.2M124.5 147.8l-.2 .1M124.5 147.8v1.2M124.5 149l-.2 .1M124.5 149v.1M124.5 149.1l-.2 .2M124.5 149.1l1.1 .3 .6-.1M124.5 149.1v.7M124.5 147.8a2.17 2.17 0 0 0 1.7 .4M124.5 149l1.1 .3 .6-.1M124.6 144.4l-.1 1.2"/>
<path d="M124.6 147.6a1.81 1.81 0 0 0 1.6 .3M124.6 147.2v.4M124.6 147.2l-.3 .1M124.6 147.6l-.3 .1M124.6 147.6l-.1 .2M126.2 144.2h-1l-.6 .2M126.2 144.7a1.32 1.32 0 0 0-1.7 .9M126.2 158.9h.5M126.6 156.3l-.4 .3M126.6 156.3h2M126.7 157.8h-.5a13.8 13.8 0 0 1-10.8 4.4 17.1 17.1 0 0 1-6.6-1.1M126.7 158.9h.1"/>
<path d="M126.7 157.8v1.1M126.8 157.8h-.1M126.8 157.2l1.5 .6v1.1l-1.5 .6zM128.5 159.2v.8M128.6 156.6l-1 .1 1 .9M128.6 157.6h1.6M128.8 158.2a.66 .66 0 0 1 .7-.3 .66 .66 0 0 1 .5 .6 .66 .66 0 0 1-.7 .3 .66 .66 0 0 1-.5-.6zM130.2 156.3h2M130.3 159.2v.8M130.5 157.8l1.5-.6v2.3l-1.5-.6zM132 157.8h.1M132.1 158.9h-.1"/>
<path d="M132.1 157.8v1.1M132.1 158.9h.4M132.1 157.8h.4M132.2 156.3l.4 .3M132.5 158.9h.1M132.5 157.8v1.1M132.6 157.8h-.1M132.6 142.7h1.6M132.6 142.8h1.6M132.6 140.2h1.6M132.6 140.3h1.6M133.1 145.8l-.2 1.8-.3 1.1"/>
<path d="M133.4 146h.1M133.4 146v-.2v.3a7.8 7.8 0 0 1-.8 3.3M134.2 142.7v.1M134.3 142.6l.2 .2M134.3 142.6l-.1 .1M134.3 140.5v2.1M134.5 142.8h-.3M134.5 142.8h.4v3h-2.3M134.5 142.8h.1M134.5 140l.7 .5h.5M134.5 140l.5 .6M134.9 143h1.2"/>
<path d="M134.9 145.5h1.2M135 140.6v1.3a.82 .82 0 0 0 .8 .6 .82 .82 0 0 0 .8-.6v-1.3M135.7 140.5l.9 .1M135.7 140.5l-.7 .1M136.9 140a1.45 1.45 0 0 1-1.2 .5M136.9 140l-.3 .6M137.3 143h1M137.3 144.3h.8M137.3 140.4v7.1h-1.2v-5M138.1 144.3l.2 .6M138.3 143.7l-.2 .6M138.3 143.7v1.2"/>
<path d="M138.3 144.9l-.2 .6M138.3 143h-.2l.2 .7M138.3 143v.7M138.3 144.9v.6h-1M140.1 141.3v.6h6.3M146.4 141.3v28.4h11.1v-20M148.7 146.3h.1M148.7 143h.1M148.7 143v3.3M148.7 143h1.1M148.7 146.3h1.1M149.8 146.3h.1"/>
<path d="M149.8 143h.1M149.8 143v3.3M168.2 141.3v8.6h14.6v-.6M168.2 141.3h14.6M181.9 147.8h.9M181.9 148.4h.9M181.9 149h.9M182.1 147.8v.6M182.8 141.3v6.4M182.8 147.7h-.9v1.6h.9M182.8 147.7v.1M182.8 147.8v.6"/>
<path d="M182.8 149v.3M182.8 148.4v.6M183.5 140.1a.66 .66 0 0 0-.7 .6M183.5 140.1h4.4M183.9 140.1a1.9 1.9 0 0 0 1 1.7 1.9 1.9 0 0 0 2.1-.1 1.35 1.35 0 0 0 .7-1.2M184.4 140.1a2.34 2.34 0 0 0 2.8 0M187.7 140.1v.4M187.8 140.1l-.1 .4M128.5 160l.1 .1M128.5 160h-.9l1-.9h1.6l1 .9h-.9M130.3 160l-.1 .1"/>
<circle cx="82.1" cy="121.4" r=".64"/>
<circle cx="132.9" cy="121.4" r=".64"/>
<circle cx="89.2" cy="145.9" r="2.3"/>
<circle cx="89.2" cy="145.9" r="3.1"/>
<circle cx="89.2" cy="145.9" r="2.47"/>
<circle cx="89.2" cy="145.9" r="3.3"/>
<circle cx="89.2" cy="145.9" r="1.2"/>
<circle cx="89.2" cy="145.9" r="1.34"/>
</g>
<g font-size="7.1">
<text x="203" y="198.7">A</text>
<text x="263.2" y="198.9">F</text>
</g>
<text font-size="4.9" x="219.8" y="196.7">EML2322L-A-000</text>
<g font-size="4.2">
<text x="39.4" y="95.3">(22.9)</text>
<text x="224.2" y="154.8">NOTES:</text>
<text x="224.2" y="158.9">1. DIMS IN INCHES</text>
<text x="224.2" y="163.1">2. QTY: 1</text>
<text x="205.6" y="175.1">FINAL TOTAL ASSEMBLY - RETRACT</text>
</g>
<g font-size="3.5">
<text x="201.2" y="170.7">TITLE:</text>
<text x="216" y="181.4">MARK YEN</text>
<text x="202" y="190.7">SIZE</text>
<text x="210.6" y="190.6">DWG. NO.</text>
<text x="216" y="186.2">MARK YEN</text>
<text x="262.4" y="190.9">REV</text>
<text x="202.9" y="204.6">SCALE: 1:4</text>
<text x="248.1" y="204.6">SHEET 6 OF 14</text>
</g>
<g font-size="3.2">
<text x="152.7" y="185.7">TOLERANCE UNLESS NOTED</text>
<text x="145.5" y="191.5">DIMENSION</text>
<text x="168.1" y="190.5">PLACES IN DIMENSION</text>
<text x="149.4" y="194.6">TYPE</text>
<text x="169.8" y="194.6">0.0</text>
<text x="179.8" y="194.6">0.00</text>
<text x="190.7" y="194.6">0.000</text>
<text x="144.7" y="199.6">LOCATIONAL</text>
<text x="168.7" y="199.4">0.050</text>
<text x="180.2" y="199.4">0.020</text>
<text x="191.3" y="199.5">0.005</text>
<text x="146.5" y="204.6">ANGULAR</text>
<text x="170.4" y="204.2">5</text>
<text x="181.5" y="204.6">2</text>
<text x="193.1" y="204.6">0.5</text>
<text x="44.2" y="210.4">5</text>
<text x="94.6" y="210.3">4</text>
<text x="143.1" y="210.4">3</text>
<text x="193.2" y="210.3">2</text>
<text x="245.4" y="210.6">1</text>
</g>
<text font-size="3" x="14" y="213.5">SOLIDWORKS Educational Product. For Instructional Use Only.</text>
<g font-size="2.3">
<text x="200.8" y="185.7">DESIGNED</text>
<text x="201" y="180.9">DRAWN</text>
</g>
</svg>
